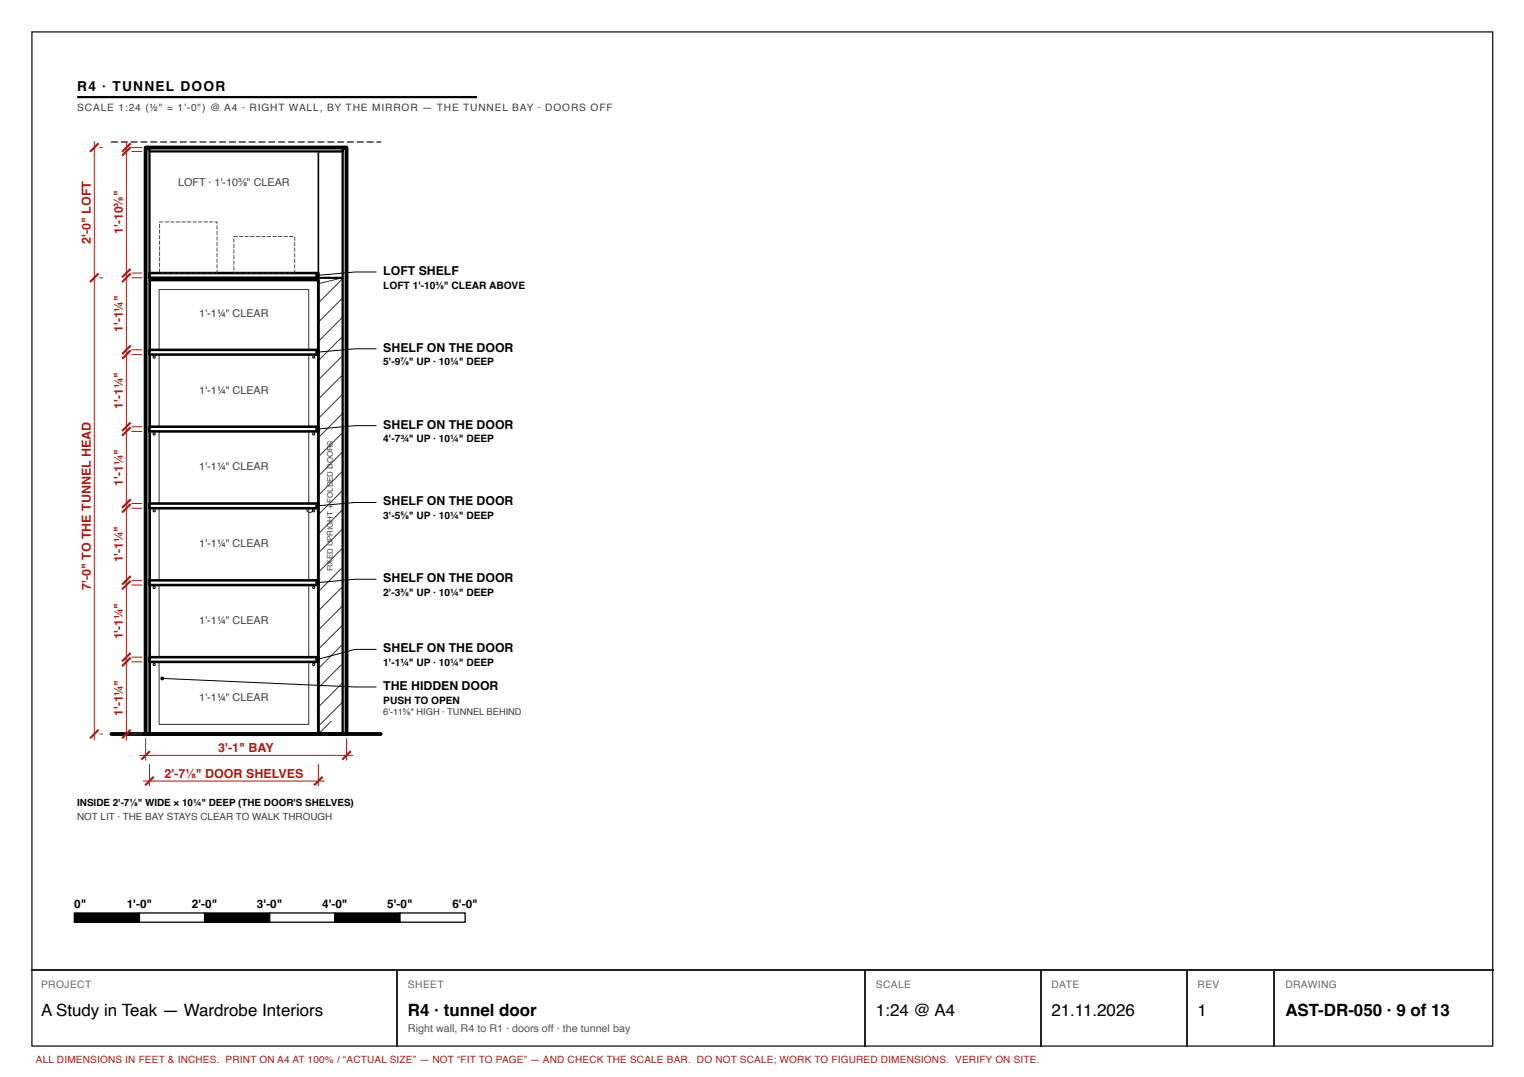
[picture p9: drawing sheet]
<svg xmlns="http://www.w3.org/2000/svg" width="297mm" height="210mm" viewBox="0 0 297 210" stroke-linecap="round" stroke-linejoin="round" font-family="sans-serif">
<path d="M6.2 6.2h284.7v197.7h-284.7z" fill="none" stroke="#222" stroke-width=".26"/>
<path d="M15 18.9h78" fill="none" stroke="#000" stroke-width=".44"/>
<path d="M21.6 27.6h1.3l.1 .1-.1 .1h-1.2zM23.6 27.6h1.2l.1 .1-.1 .1h-1.2zM25.5 27.6h1.2l.1 .1-.1 .1h-1.2zM27.4 27.6h1.2l.1 .1-.1 .1h-1.1zM29.3 27.6h1.2l.2 .1-.2 .1h-1.1zM31.2 27.6h1.3l.1 .1-.1 .1h-1.2zM33.1 27.6h1.3l.1 .1-.1 .1h-1.2zM35.1 27.6h1.2l.1 .1-.1 .1h-1.2zM37 27.6h1.2l.1 .1-.1 .1h-1.2zM38.9 27.6h1.2l.1 .1-.1 .1h-1.1zM40.8 27.6h1.2l.2 .1-.2 .1h-1.1zM42.7 27.6h1.3l.1 .1-.1 .1h-1.2zM44.6 27.6h1.3l.1 .1-.1 .1h-1.2zM46.6 27.6h1.2l.1 .1-.1 .1h-1.2zM48.5 27.6h1.2l.1 .1-.1 .1h-1.2zM50.4 27.6h1.2l.1 .1-.1 .1h-1.1zM52.3 27.6h1.2l.2 .1-.2 .1h-1.1zM54.2 27.6h1.3l.1 .1-.1 .1h-1.2zM56.1 27.6h1.3l.1 .1-.1 .1h-1.2zM58.1 27.6h1.2l.1 .1-.1 .1h-1.2zM60 27.6h1.2l.1 .1-.1 .1h-1.2zM61.9 27.6h1.2l.1 .1-.1 .1h-1.1zM63.8 27.6h1.2l.2 .1-.2 .1h-1.1zM65.7 27.6h1.3l.1 .1-.1 .1h-1.2zM67.6 27.6h1.3l.1 .1-.1 .1h-1.2zM69.6 27.6h1.2l.1 .1-.1 .1h-1.2zM71.5 27.6h1.2l.1 .1-.1 .1h-1.2zM73.4 27.6h.8l.1 .1-.8 .1z" fill="#000"/>
<path d="M21.7 143h52.5" fill="none" stroke="#000" stroke-width=".75"/>
<path d="M62 54.1h4.8v88.9h-4.8z" fill="none" stroke="#000" stroke-width=".31"/>
<g fill="none" stroke="#333" stroke-width=".19">
<path d="M66.8 58l-4.8 4.8M66.8 54.3l-4.8 4.7M66.8 54.1l-4.8 1.2M66.8 76.8l-4.8 4.7M66.8 73l-4.8 4.8M66.8 69.3l-4.8 4.7M66.8 65.5l-4.8 4.8M66.8 61.8l-4.8 4.7M66.8 99.3l-4.8 4.7M66.8 95.5l-4.8 4.8M66.8 91.8l-4.8 4.7M66.8 88l-4.8 4.8"/>
<path d="M66.8 84.3l-4.8 4.7M66.8 80.5l-4.8 4.8M66.8 118l-4.8 4.8M66.8 114.3l-4.8 4.7M66.8 110.5l-4.8 4.8M66.8 106.8l-4.8 4.7M66.8 103l-4.8 4.8M66.8 136.8l-4.8 4.7M66.8 133l-4.8 4.8M66.8 129.3l-4.8 4.7M66.8 125.5l-4.8 4.8M66.8 121.8l-4.8 4.7"/>
<path d="M64.5 140.5l-2.5 2.5"/>
</g>
<path d="M29.1 54.5h32.9v88.5h-32.9z" fill="#fff"/>
<path d="M29.1 54.5h32.9v88.5h-32.9z" fill="none" stroke="#000" stroke-width=".56"/>
<path d="M31 56.4h29.2v84.8h-29.2z" fill="none" stroke="#333" stroke-width=".19"/>
<path d="M29 54l1.5-.1a.19 .19 0 0 1 .2 .2 .19 .19 0 0 1-.2 .2h-1.4zM31 54l1.5-.1a.19 .19 0 0 1 .2 .2 .19 .19 0 0 1-.2 .2h-1.4zM33 54l1.5-.1a.19 .19 0 0 1 .2 .2 .19 .19 0 0 1-.2 .2h-1.4zM35 54l1.5-.1a.19 .19 0 0 1 .2 .2 .19 .19 0 0 1-.2 .2h-1.4zM37 54l1.5-.1a.19 .19 0 0 1 .2 .2 .19 .19 0 0 1-.2 .2h-1.4zM39 54l1.5-.1a.19 .19 0 0 1 .2 .2 .19 .19 0 0 1-.2 .2h-1.4zM41 54l1.5-.1a.19 .19 0 0 1 .2 .2 .19 .19 0 0 1-.2 .2h-1.4zM43 54l1.5-.1a.19 .19 0 0 1 .2 .2 .19 .19 0 0 1-.2 .2h-1.4zM45 54l1.5-.1a.19 .19 0 0 1 .2 .2 .19 .19 0 0 1-.2 .2h-1.4zM47 54l1.5-.1a.19 .19 0 0 1 .2 .2 .19 .19 0 0 1-.2 .2h-1.4zM49 54l1.5-.1a.19 .19 0 0 1 .2 .2 .19 .19 0 0 1-.2 .2h-1.4zM51 54l1.5-.1a.19 .19 0 0 1 .2 .2 .19 .19 0 0 1-.2 .2h-1.4zM53 54l1.5-.1a.19 .19 0 0 1 .2 .2 .19 .19 0 0 1-.2 .2h-1.4zM55 54l1.5-.1a.19 .19 0 0 1 .2 .2 .19 .19 0 0 1-.2 .2h-1.4zM57 54l1.5-.1a.19 .19 0 0 1 .2 .2 .19 .19 0 0 1-.2 .2h-1.4zM59 54l1.5-.1a.19 .19 0 0 1 .2 .2 .19 .19 0 0 1-.2 .2h-1.4zM61 54l1.5-.1a.19 .19 0 0 1 .2 .2 .19 .19 0 0 1-.2 .2h-1.4zM63 54l1.5-.1a.19 .19 0 0 1 .2 .2 .19 .19 0 0 1-.2 .2h-1.4zM65 54l1.5-.1a.19 .19 0 0 1 .2 .2 .19 .19 0 0 1-.2 .2h-1.4z" fill="#000"/>
<circle cx="60.4" cy="99.3" r=".58" fill="none" stroke="#333" stroke-width=".22"/>
<path d="M62 29.5h4.8v24.6h-4.8z" fill="none" stroke="#000" stroke-width=".31"/>
<path d="M28.4 28.8h.7v114.2h-.7z" fill="#fff"/>
<path d="M28.4 28.8h.7v114.2h-.7z" fill="none" stroke="#000" stroke-width=".44"/>
<path d="M66.8 28.8h.7v114.2h-.7z" fill="#fff"/>
<path d="M66.8 28.8h.7v114.2h-.7z" fill="none" stroke="#000" stroke-width=".44"/>
<path d="M29.1 28.8h37.7v.7h-37.7z" fill="#fff"/>
<path d="M29.1 28.8h37.7v.7h-37.7z" fill="none" stroke="#000" stroke-width=".44"/>
<path d="M28.4 28.8h39.1v114.2h-39.1z" fill="none" stroke="#000" stroke-width=".75"/>
<path d="M29.1 128.1h32.9v.9h-32.9z" fill="#fff"/>
<path d="M29.1 128.1h32.9v.9h-32.9z" fill="none" stroke="#000" stroke-width=".5"/>
<g fill="none" stroke="#000" stroke-width=".19">
<circle cx="30" cy="129.5" r=".21"/>
<circle cx="61.1" cy="129.5" r=".21"/>
</g>
<path d="M29.1 113.1h32.9v.9h-32.9z" fill="#fff"/>
<path d="M29.1 113.1h32.9v.9h-32.9z" fill="none" stroke="#000" stroke-width=".5"/>
<g fill="none" stroke="#000" stroke-width=".19">
<circle cx="30" cy="114.5" r=".21"/>
<circle cx="61.1" cy="114.5" r=".21"/>
</g>
<path d="M29.1 98.1h32.9v.9h-32.9z" fill="#fff"/>
<path d="M29.1 98.1h32.9v.9h-32.9z" fill="none" stroke="#000" stroke-width=".5"/>
<g fill="none" stroke="#000" stroke-width=".19">
<circle cx="30" cy="99.5" r=".21"/>
<circle cx="61.1" cy="99.5" r=".21"/>
</g>
<path d="M29.1 83.2h32.9v.9h-32.9z" fill="#fff"/>
<path d="M29.1 83.2h32.9v.9h-32.9z" fill="none" stroke="#000" stroke-width=".5"/>
<g fill="none" stroke="#000" stroke-width=".19">
<circle cx="30" cy="84.6" r=".21"/>
<circle cx="61.1" cy="84.6" r=".21"/>
</g>
<path d="M29.1 68.2h32.9v.9h-32.9z" fill="#fff"/>
<path d="M29.1 68.2h32.9v.9h-32.9z" fill="none" stroke="#000" stroke-width=".5"/>
<g fill="none" stroke="#000" stroke-width=".19">
<circle cx="30" cy="69.6" r=".21"/>
<circle cx="61.1" cy="69.6" r=".21"/>
</g>
<path d="M29.1 53.2h32.9v.9h-32.9z" fill="#fff"/>
<path d="M29.1 53.2h32.9v.9h-32.9z" fill="none" stroke="#000" stroke-width=".5"/>
<g fill="#333">
<path d="M32.1 43.2l.8 .1h-.7zM33.2 43.2l.8 .1h-.7zM34.3 43.2l.8 .1h-.7zM35.4 43.2l.8 .1h-.8zM36.5 43.2l.8 .1h-.8zM37.5 43.2l.9 .1h-.8zM38.6 43.2l.8 .1h-.7zM39.7 43.2l.8 .1h-.7zM40.8 43.2l.8 .1h-.7zM41.9 43.2h.5v.4h-.2l.1-.3h-.4zM42.2 43.9l.2 .1-.1 .7zM42.2 45l.2 .1-.1 .7zM42.2 46.1h.2l-.1 .8zM42.2 47.2h.2l-.1 .8zM42.2 48.3h.2l-.1 .8zM42.2 49.3l.2 .1-.1 .7zM42.2 50.4l.2 .1-.1 .7zM42.2 51.5l.2 .1-.1 .7zM42.2 52.6h.2l-.1 .7-.2-.1h.2zM41.1 53.2h.8l-.8 .1zM40 53.2h.8l-.8 .1zM38.9 53.2h.8l-.8 .1zM37.8 53.2h.8l-.7 .1zM36.7 53.2h.8l-.7 .1zM35.6 53.2h.8l-.7 .1zM34.6 53.2h.8l-.8 .1zM33.5 53.2h.8l-.8 .1zM32.4 53.2h.8l-.8 .1zM31.3 53.2h.8l-.7 .1zM31 52.3l.2 .1-.1 .7zM31 51.2l.2 .1-.1 .8zM31 50.2h.2l-.1 .8zM31 49.1h.2l-.1 .8zM31 48l.2 .1-.1 .7zM31 46.9l.2 .1-.1 .7zM31 45.8l.2 .1-.1 .7zM31 44.7l.2 .1-.1 .8zM31 43.7h.2l-.1 .8zM31 43.2l.9 .1h-.8v.1z"/>
<path d="M46.6 46l.8 .1-.7 .1zM47.7 46l.8 .1-.7 .1zM48.8 46l.8 .1-.8 .1zM49.9 46l.8 .1-.8 .1zM50.9 46l.9 .1-.8 .1zM52 46l.8 .1-.7 .1zM53.1 46l.8 .1-.7 .1zM54.2 46l.8 .1-.7 .1zM55.3 46l.8 .1-.8 .1zM56.4 46l.8 .1-.8 .1zM57.4 46.1l.1 .1-.1 .7zM57.4 47.2l.1 .1-.1 .7zM57.4 48.3h.1l-.1 .8zM57.4 49.4h.1l-.1 .8zM57.4 50.4l.1 .1-.1 .8zM57.4 51.5l.1 .1-.1 .7zM57.4 52.6l.1 .1-.1 .6-.2-.1h.2zM56.2 53.2h.8l-.8 .1zM55.1 53.2h.8l-.7 .1zM54 53.2h.8l-.7 .1zM52.9 53.2h.8l-.7 .1zM51.8 53.2h.9l-.8 .1zM50.8 53.2h.8l-.8 .1zM49.7 53.2h.8l-.8 .1zM48.6 53.2h.8l-.7 .1zM47.5 53.2h.8l-.7 .1zM46.4 53.2h.8l-.7 .1zM45.5 53h.2l-.1 .2 .5-.1v.2h-.6zM45.5 51.9h.2l-.1 .8zM45.5 50.8l.2 .1-.1 .7zM45.5 49.7l.2 .1-.1 .7zM45.5 48.6l.2 .1-.1 .7zM45.5 47.5l.2 .1-.1 .8zM45.5 46.5h.2l-.1 .8zM45.5 46l.8 .1-.7 .1z"/>
</g>
<g fill="none" stroke="#a51d17" stroke-width=".19">
<path d="M18.4 27.5v116.8M19.4 28.8h.6M24.6 27.5v116.8M25.6 28.8h2.1M25.6 29.5h2.1M19.4 54.1h.6M25.6 53.2h2.1M25.6 54.1h2.1M25.6 68.2h2.1M25.6 69.1h2.1M25.6 83.2h2.1M25.6 84.1h2.1"/>
<path d="M25.6 98.1h2.1M25.6 99h2.1M25.6 113.1h2.1M25.6 114h2.1M25.6 128.1h2.1M25.6 129h2.1M19.4 143h.6M25.6 143h2.1M27.1 147.2h41.7M27.9 152.2h35.4M28.4 143.9v4.3M29.1 148.9v4.3"/>
<path d="M62 148.9v4.3M67.5 143.9v4.3"/>
</g>
<g fill="none" stroke="#a51d17" stroke-width=".42">
<path d="M19.2 27.9l-1.7 1.7M25.5 27.9l-1.7 1.7M25.5 28.7l-1.7 1.6M19.2 53.3l-1.7 1.7M25.5 52.4l-1.7 1.6M25.5 53.3l-1.7 1.7M25.5 67.3l-1.7 1.7M25.5 68.3l-1.7 1.6M25.5 82.3l-1.7 1.7M25.5 83.2l-1.7 1.7M25.5 97.3l-1.7 1.7M25.5 98.2l-1.7 1.7"/>
<path d="M25.5 112.3l-1.7 1.6M25.5 113.2l-1.7 1.7M25.5 127.2l-1.7 1.7M25.5 128.2l-1.7 1.6M19.2 142.2l-1.7 1.7M25.5 142.2l-1.7 1.7M29.2 146.4l-1.7 1.6M30 151.4l-1.7 1.6M62.9 151.4l-1.7 1.6M68.4 146.4l-1.7 1.6"/>
</g>
<path d="M73.4 53h-4.2l-7.4 .7M73.4 68h-4.2l-7.4 .6M73.4 83h-4.2l-7.4 .6M73.4 97.9h-4.2l-7.4 .7M73.4 112.9h-4.2l-7.4 .7M31.6 132.2l37.6 1.7h4.2M73.4 126.6h-4.2l-7.4 1.9" fill="none" stroke="#000" stroke-width=".19"/>
<g fill="#000">
<path d="M14.5 177.9h12.7v1.8h-12.7z"/>
<circle cx="61.8" cy="53.7" r=".38"/>
<circle cx="61.8" cy="68.6" r=".38"/>
<circle cx="61.8" cy="83.6" r=".38"/>
<circle cx="61.8" cy="98.6" r=".38"/>
<circle cx="61.8" cy="113.6" r=".38"/>
<circle cx="31.6" cy="132.2" r=".38"/>
<circle cx="61.8" cy="128.5" r=".38"/>
</g>
<path d="M14.5 177.9h12.7v1.8h-12.7z" fill="none" stroke="#000" stroke-width=".25"/>
<path d="M27.2 177.9h12.7v1.8h-12.7z" fill="#fff"/>
<path d="M27.2 177.9h12.7v1.8h-12.7zM39.9 177.9h12.7v1.8h-12.7z" fill="none" stroke="#000" stroke-width=".25"/>
<path d="M39.9 177.9h12.7v1.8h-12.7z" fill="#000"/>
<path d="M52.6 177.9h12.7v1.8h-12.7z" fill="#fff"/>
<path d="M52.6 177.9h12.7v1.8h-12.7zM65.3 177.9h12.7v1.8h-12.7z" fill="none" stroke="#000" stroke-width=".25"/>
<path d="M65.3 177.9h12.7v1.8h-12.7z" fill="#000"/>
<path d="M78 177.9h12.6v1.8h-12.6z" fill="#fff"/>
<path d="M78 177.9h12.6v1.8h-12.6z" fill="none" stroke="#000" stroke-width=".25"/>
<path d="M6.1 189h284.9M77.4 189.2v14.8M168.7 189.2v14.8M202.8 189.2v14.8M231.4 189.2v14.8M248.3 189.2v14.8" fill="none" stroke="#222" stroke-width=".26"/>
<g font-size="3.3">
<text x="8" y="197.9">A Study in Teak — Wardrobe Interiors</text>
<text x="79.5" y="197.9">R4 · tunnel door</text>
<text x="170.7" y="197.9">1:24 @ A4</text>
<text x="204.9" y="197.9">21.11.2026</text>
<text x="233.4" y="197.9">1</text>
<text x="250.5" y="197.9">AST-DR-050 · 9 of 13</text>
</g>
<text font-size="2.7" x="15" y="17.7">R4 · TUNNEL DOOR</text>
<g font-size="2.4" fill="#a51d17">
<text x="17.7" y="47.6" transform="rotate(-90 17.7 47.6)">2'-0&quot; LOFT</text>
<text x="24" y="45.5" transform="rotate(-90 24 45.5)">1'-10⅜&quot;</text>
<text x="24" y="64.7" transform="rotate(-90 24 64.7)">1'-1¼&quot;</text>
<text x="24" y="79.7" transform="rotate(-90 24 79.7)">1'-1¼&quot;</text>
<text x="24" y="94.6" transform="rotate(-90 24 94.6)">1'-1¼&quot;</text>
<text x="24" y="109.6" transform="rotate(-90 24 109.6)">1'-1¼&quot;</text>
<text x="17.7" y="115" transform="rotate(-90 17.7 115)">7'-0&quot; TO THE TUNNEL HEAD</text>
<text x="24" y="124.6" transform="rotate(-90 24 124.6)">1'-1¼&quot;</text>
<text x="24" y="139.5" transform="rotate(-90 24 139.5)">1'-1¼&quot;</text>
<text x="42.5" y="146.5">3'-1&quot; BAY</text>
<text x="32" y="151.5">2'-7⅛&quot; DOOR SHELVES</text>
</g>
<g font-size="2.4">
<text x="74.7" y="53.6">LOFT SHELF</text>
<text x="74.7" y="68.5">SHELF ON THE DOOR</text>
<text x="74.7" y="83.5">SHELF ON THE DOOR</text>
<text x="74.7" y="98.5">SHELF ON THE DOOR</text>
<text x="74.7" y="113.5">SHELF ON THE DOOR</text>
<text x="74.7" y="127.1">SHELF ON THE DOOR</text>
<text x="74.7" y="134.4">THE HIDDEN DOOR</text>
</g>
<g font-size="2.3">
<text x="14.5" y="176.9">0&quot;</text>
<text x="24.7" y="176.9">1'-0&quot;</text>
<text x="37.4" y="176.9">2'-0&quot;</text>
<text x="50.1" y="176.9">3'-0&quot;</text>
<text x="62.8" y="176.9">4'-0&quot;</text>
<text x="75.5" y="176.9">5'-0&quot;</text>
<text x="88.2" y="176.9">6'-0&quot;</text>
</g>
<g font-size="2.1" fill="#3d3d3d">
<text x="34.7" y="36.3">LOFT · 1'-10⅜&quot; CLEAR</text>
<text x="38.8" y="61.7">1'-1¼&quot; CLEAR</text>
<text x="38.8" y="76.7">1'-1¼&quot; CLEAR</text>
<text x="38.8" y="91.7">1'-1¼&quot; CLEAR</text>
<text x="38.8" y="106.7">1'-1¼&quot; CLEAR</text>
<text x="38.8" y="121.6">1'-1¼&quot; CLEAR</text>
<text x="38.8" y="136.6">1'-1¼&quot; CLEAR</text>
</g>
<text font-size="2.1" fill="#555" x="79.5" y="201.1">Right wall, R4 to R1 · doors off · the tunnel bay</text>
<text font-size="2" fill="#3d3d3d" x="15" y="21.7">SCALE 1:24 (½&quot; = 1'-0&quot;) @ A4 · RIGHT WALL, BY THE MIRROR — THE TUNNEL BAY · DOORS OFF</text>
<g font-size="2">
<text x="74.7" y="56.2">LOFT 1'-10⅜&quot; CLEAR ABOVE</text>
<text x="74.7" y="71.2">5'-9⅞&quot; UP · 10¼&quot; DEEP</text>
<text x="74.7" y="86.2">4'-7¾&quot; UP · 10¼&quot; DEEP</text>
<text x="74.7" y="101.1">3'-5⅝&quot; UP · 10¼&quot; DEEP</text>
<text x="74.7" y="116.1">2'-3⅜&quot; UP · 10¼&quot; DEEP</text>
<text x="74.7" y="129.8">1'-1¼&quot; UP · 10¼&quot; DEEP</text>
<text x="74.7" y="137.1">PUSH TO OPEN</text>
</g>
<g font-size="2" fill="#666">
<text x="8" y="192.6">PROJECT</text>
<text x="79.5" y="192.6">SHEET</text>
<text x="170.7" y="192.6">SCALE</text>
<text x="204.9" y="192.6">DATE</text>
<text x="233.4" y="192.6">REV</text>
<text x="250.5" y="192.6">DRAWING</text>
</g>
<text font-size="1.9" x="15" y="157">INSIDE 2'-7⅛&quot; WIDE × 10¼&quot; DEEP (THE DOOR'S SHELVES)</text>
<text font-size="1.9" fill="#3d3d3d" x="15" y="159.9">NOT LIT · THE BAY STAYS CLEAR TO WALK THROUGH</text>
<text font-size="1.9" fill="#a51d17" x="7" y="207.2">ALL DIMENSIONS IN FEET &amp; INCHES. PRINT ON A4 AT 100% / “ACTUAL SIZE” — NOT “FIT TO PAGE” — AND CHECK THE SCALE BAR. DO NOT SCALE; WORK TO FIGURED DIMENSIONS. VERIFY ON SITE.</text>
<text font-size="1.8" fill="#3d3d3d" x="74.7" y="139.4">6'-11⅝&quot; HIGH · TUNNEL BEHIND</text>
<text font-size="1.5" fill="#3d3d3d" x="64.9" y="111.4" transform="rotate(-90 64.9 111.4)">FIXED UPRIGHT + FOLDED DOORS</text>
</svg>
